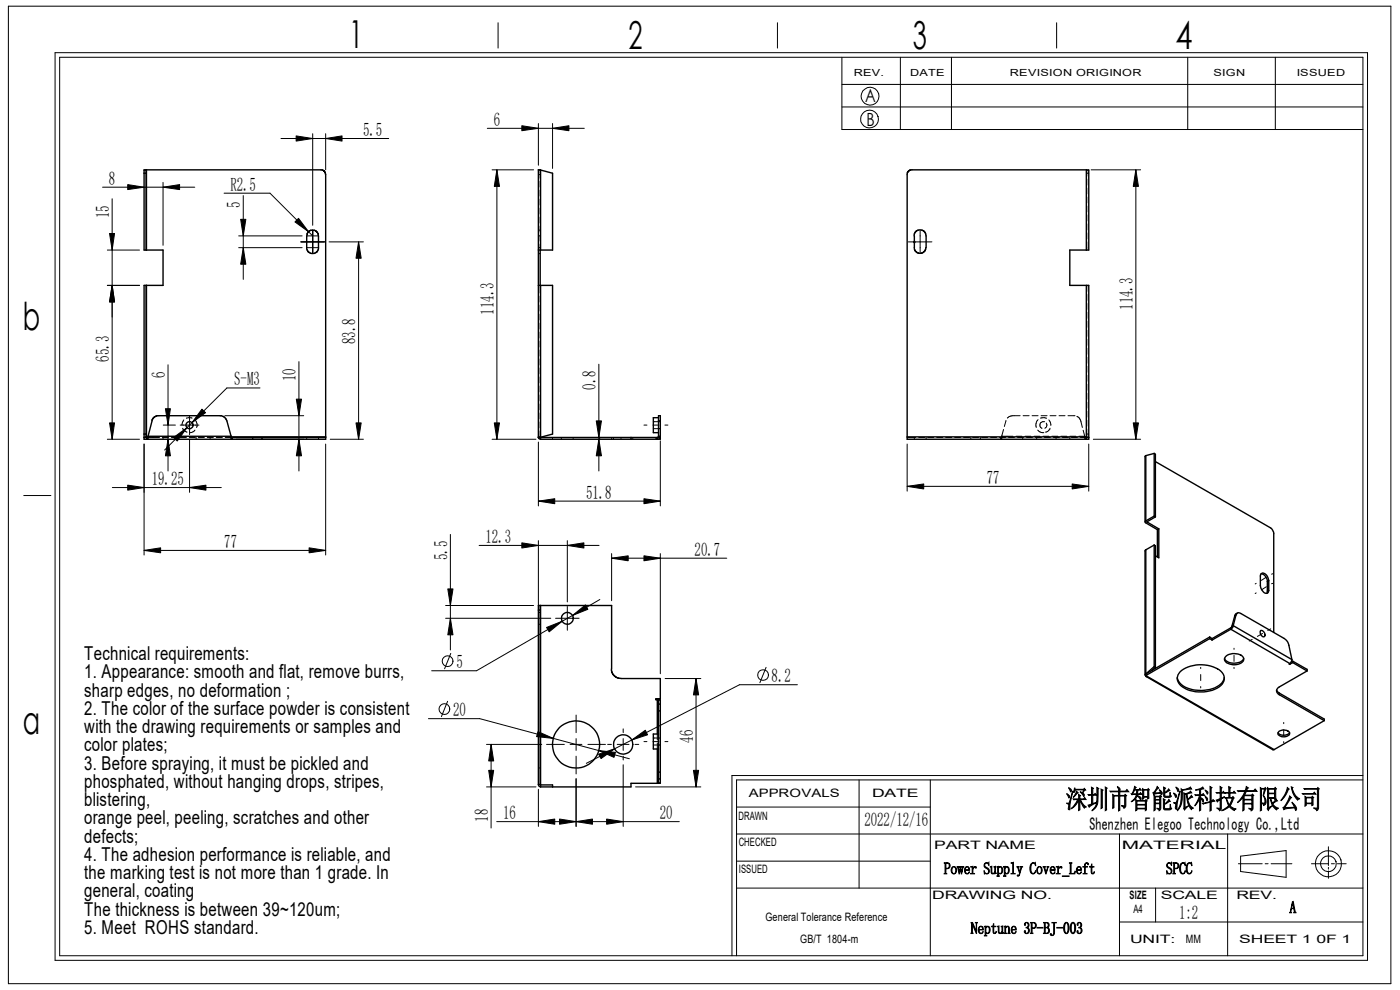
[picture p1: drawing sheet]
<svg xmlns="http://www.w3.org/2000/svg" width="297mm" height="210mm" viewBox="0 0 297 210" stroke-linecap="round" stroke-linejoin="round" font-family="sans-serif">
<g fill="none" stroke="#000" stroke-width=".21">
<path d="M1.8 1.3h293.3v207.4h-293.3zM11.7 11.2h278.4v192.5h-278.4zM12.7 12.1h276.4v190.6h-276.4zM105.7 4.8v5.4M164.9 4.8v5.4M178.6 17.9h110.5M178.6 12.1v15.4h110.5M191 12.1v15.4M201.8 12.1v15.4M224.2 4.8v5.4M252 12.1v15.4M270.6 12.1v15.4"/>
<path d="M21.8 39.7h19.5M27.1 39.2l3.5 .5-3.5 .5zM34.6 39.7l3.5-.5v1zM34.6 38.7v13.3M59.6 29.4h22.9M62.8 28.8l3.5 .6-3.5 .5zM66.3 28.4v19.4M69.1 29.4l3.5-.6v1.1zM69.1 28.4v7.6M103.4 27.2h20.6M104.4 36h8.8M105.4 36l.6 3.5h-1.1z"/>
<path d="M105.4 36v57.2M110.7 26.7l3.5 .5-3.5 .5zM114.2 26.2v8.9M114.2 37h.4M114.6 36v1.8M114.6 38.4v1.3M117.2 27.2l3.5-.5v1zM117.2 26.2v9.5M178.6 22.7h110.5M230.5 38v1.2M230.5 39.9v1.2M230.5 36.7h.5"/>
<path d="M231 36.1h-.5v1.2M231.5 36h10.5M241 36l.5 3.5h-1.1zM241 36v57.2M22.8 53h6.8M23.2 49.5h1.1l-.5 3.5zM23.8 42.2v51M47.5 41h9.8l9 9M50.6 52.5h13.5M50.6 50h13.5M51.1 46.5h1.1l-.6 3.5zM51.6 52.5l.6 3.5h-1.1z"/>
<path d="M51.6 41.5v17.8M62.6 47.1l.7-.8 2.1 2.8zM63.8 51.3h5M65.1 52.5h2.5M65.1 50h2.5M66.3 48.8v5M69.8 51.3h7.3M76.1 51.3l.5 3.5h-1.1zM76.1 51.3v41.9M114.2 52.5h.4M114.2 50h.4M114.2 53.8h.4"/>
<path d="M114.2 48.8h.4M114.6 40.3v1.3M114.6 42.2v1.3M114.6 44.2v1.2M114.6 46.1v1.2M114.6 48v1.2M114.6 49.9v1.2M114.6 51.8v1.2M192.7 51.3h5M193.8 51.2l.3 .3M194 51.2v.3M194.1 51.2l-.3 .3"/>
<path d="M195.2 48.8v5M230.5 41.8v1.3M230.5 43.7v1.3M230.5 45.6v1.3M230.5 47.5v1.3M230.5 49.4v1.3M230.5 51.3v1.7M22.8 60.5h6.8M23.8 60.5l.5 3.6h-1.1zM35.6 77.4v22.5M63.4 76.7v23.2M114.6 60.5v1.7"/>
<path d="M114.6 62.8v1.3M114.6 64.7v1.3M114.6 66.6v1.3M114.6 68.5v1.3M114.6 70.4v1.3M114.6 72.3v1.3M114.6 74.3v1.2M114.6 76.2v1.2M114.6 78.1v1.2M114.6 80v1.2M127 77.3v22.6M230.5 60.5v1.3"/>
<path d="M230.5 62.4v1.3M230.5 64.3v1.3M230.5 66.3v1.2M230.5 68.2v1.2M230.5 70.1v1.2M230.5 72v1.2M230.5 73.9v1.2M230.5 75.8v1.2M230.5 77.7v1.3M230.5 79.6v1.3M22.8 93.2h6.8M23.2 89.7h1.1l-.5 3.5z"/>
<path d="M30.6 94.2v23.5M31.1 92.8v.4M31.3 92.8h2.5M31.4 92.7h2.4M34.4 92.7h1.3M34.5 92.8h1.2M34.6 92.8v.4M34.6 90.2h2.6M35.1 86.7h1.1l-.6 3.5zM35.6 93.2l.6 3.5h-1.1zM36.3 92.7h1.3M36.4 92.8h1.2"/>
<path d="M36.8 92.8l2.9-2.1-2.1 2.9zM37.5 92.8v.4M38.2 92.7h1.3M38.2 90.2h4M38.3 92.8h1.2M38.7 90.8l.3 .5 .7 .4M39 89.1l-.4 1.1M39.5 88.7h1.3M40.1 92.7h1.3M40.2 92.8h1.2M40.2 88.2v4M40.2 93.2v11.2"/>
<path d="M41.3 89l.5 .8-.1 .9M41.4 91.2l-.5 .4-.6 .2M41.6 92.8v.4M42 92.7h1.3M42.1 92.8h1.2M42.8 86.8l.8 .7-2.9 2.2zM43.9 92.7h1.3M44 92.8h1.3M44.6 92.8v.4M45.8 92.7h1.3M45.9 92.8h1.3M47.7 88.2h16.7"/>
<path d="M47.8 92.7h1.2M47.8 92.8h1.3M50.1 93.2h14.3M55.2 82.3h-7.1l-13.2 13.2M62.9 84.7h1.1l-.6 3.5zM63.4 93.2l.6 3.5h-1.1zM65.1 92.8v.4M67.6 92.8v.4M69.1 94.2v23.5M70.1 93.2h7M75.5 89.7h1.1l-.5 3.5zM104.4 93.2h9.3"/>
<path d="M104.9 89.7h1.1l-.6 3.5zM114.2 93.8v13.5M114.6 92.7h-.4v.1M114.6 81.9v1.2M114.6 83.8v1.2M114.6 85.7v1.3M114.6 87.6v1.3M114.6 89.5v1.3M114.6 91.4v1.4M114.6 92.7v.1M117.2 92.8v.4M119.1 92.8v.4"/>
<path d="M121.6 92.8v.4M126.5 89.3h1.1l-.6 3.5zM127 93.2l.6 3.5h-1.1zM127.2 92.8v.4M129.8 92.8v.4M130.1 92.8v.4M131.7 92.8v.4M134.2 92.8v.4M136.6 90.2h.6M138.5 90.2h1.3M138.6 90.9h1.5M138.6 89.5h1.5"/>
<path d="M139.1 92.8v.4M139.2 92.8v.4M139.4 92.8h.6M140.1 93.5v13.8M141.1 90.2h.6M192.4 92.8h1.9M192.4 94.2v10M194 92.8v.4M194.9 92.8h1.3M196.5 92.8v.4M196.8 92.8h1.3M198.7 92.8h1.3"/>
<path d="M200.6 92.8h1.3M202.5 92.8h1.3M204.4 92.8h1.3M206 92.8v.4M206.3 92.8h1.3M208 92.8v.4M208.2 92.8h1.3M210.1 92.8h1.3M212 92.8h1.3M212.3 92.8v.4M212.5 92.7v.5M212.5 92.5v.6"/>
<path d="M212.5 92.5h2.4M212.9 91.1l-.4 1.4M213.4 89.2v.1M213.4 89.3l-.3 1.2M214 92.8h1.2M215.5 92.5h1.3M215.9 92.8h1.2M216.4 88.2h-1.8l-.9 .4M217 92.8v.4M217 88.2h1.3M217.4 92.5h1.3M217.8 92.8h1.2"/>
<path d="M218.9 88.2h1.3M219.3 92.5h1.3M219.7 92.8h1.2M219.9 92.8v.4M220.1 91.2l.5 .4 .6 .2M220.2 89l-.4 .8v.9M220.7 88.7l.9-.1 .4 .1M220.9 88.2h1.2M221.2 91.8h.1M221.2 92.5h1.3M221.4 89.5h.1M221.4 89.5l-.7 .2-.1 .5a.61 .61 0 0 0 .5 .6"/>
<path d="M221.6 92.8h1.2M222 89.7v.1a.72 .72 0 0 1-.3 1M222.5 89.1l.3 .6 .1 .6M222.8 90.8l-.6 .7-.4 .2M222.8 88.2h1.2M223.1 92.5h1.3M223.5 92.8h1.2M224 92.8v.4M224.7 88.2h1.2M225 92.5h1.3M225.4 92.8h1.3M226.6 88.2h1.2"/>
<path d="M226.9 92.5h1.3M226.9 92.8v.4M227.3 92.8h1.3M227.8 88.2h.1M228.5 88.3l.7 .8 .4 1.6M228.9 92.5h1.2M229.2 92.8h1.3M229.8 91.3l.3 1.2M230.1 92.5l.1 .7M230.1 92.5l.1 .6M230.5 91v1.8h.5M230.5 81.5v1.3"/>
<path d="M230.5 83.4v1.3M230.5 85.3v1.3M230.5 87.2v1.3M230.5 89.1v1.3M230.5 92.1h.5M231 94.2v10M231.9 93.2h10.1M240.4 89.7h1.1l-.5 3.5zM5 105.1h5.8M23.8 103.4h23.1M27.1 102.9l3.5 .5-3.5 .6zM30.6 116.8l3.5-.6v1.1z"/>
<path d="M30.6 116.8h38.5M40.2 103.4l3.5-.5v1.1zM65.6 116.2l3.5 .6-3.5 .5zM95.5 113.4v24.5M101.6 115.7h25.5M110.7 115.1l3.5 .6-3.5 .5zM114.2 106.3l3.5-.5v1zM114.2 114.7v13.7M114.2 106.3h25.9M120.4 115.7l3.5-.6v1.1zM120.4 114.7v13M129.8 118.4l3.5-.5v1.1z"/>
<path d="M129.8 117.4v10M129.8 118.4h24.4M136.6 105.8l3.5 .5-3.5 .5zM136.6 117.9l3.5 .5-3.5 .6zM140.1 117.4v25.5M192.4 103.2l3.6-.5v1zM192.4 103.2h38.6M227.5 102.7l3.5 .5-3.5 .5zM94.5 131.1h22.3M94.5 128.4h18.7M95 124.9h1.1l-.6 3.5zM95.5 131.1l.6 3.6h-1.1z"/>
<path d="M95.6 138.6l-1.3 3.3M114.2 129.9h.4M114.2 132.4h.4M116 133.1l3.3-1.3-2.8 2.2zM117.9 131.1h5M120.4 128.7v5M121.5 130.6l2.7-2.3 .5 .9zM127.3 127.2l-26.2 15.1h-9.5M261.8 137.5v.3M261.8 139v1.3M265.6 135.6l-.6 .4M266.5 123.7l-.2 .2"/>
<path d="M266.5 125.8l-.2 .1M267.8 134.4l-1.1 .6M268.6 122.4l-1 .7M268.6 124.5l-1 .6M269.6 133.4l-.7 .3M270 121.7l-.3 .1M270 123.7l-.3 .1M90.9 152.4h10.9l31.7 8.6M95 148.8l-1.4 3.2M103.2 157.9h11.7M104.2 157.9l.5 3.5h-1zM104.2 157.9v17.7"/>
<path d="M114.1 155.2l3.3 1.4-3.6-.3zM116 157.9h3.7M120.9 157.9h2.5M122.2 151.7v3.7M122.2 156.7v2.5M124.7 157.9h3.7M127 160l3.4-1.2-2.9 2.1zM127 159.2l3.6 .4-.3 1.1zM128.9 157.9h.8M130.9 157.9h2.5M132.2 154.6v.8M132.2 156.7v2.5"/>
<path d="M134 157l2.9-2.1 .5 1zM134.7 157.9h.8M136.6 157.3h.6M138.5 157.3h1.3M138.6 158h1.5M138.6 156.5h1.5M139.4 155.7v1.3M139.4 157.6v1.3M141.1 157.3h.6M141.1 143.9h7.6M147.7 143.9l.5 3.5h-1.1zM147.7 143.9v23"/>
<path d="M162.5 141.6l-1.3 3.2M169.2 145.2h-12.3l-32.5 16.7M254.7 141.6v.2M254.7 143.1v1.3M254.7 145.6v.3M261.8 141.6v.2M272.3 153.2v.3M272.3 154.8v1.2M272.3 157.3v.3M103.2 166.9h10.5M103.7 163.4h1l-.5 3.5zM105.4 174.3h38.7"/>
<path d="M114.2 174.3l3.5-.6v1.1zM114.2 167.4v7.9M114.2 162.9h.4M118.7 173.7l3.5 .6-3.5 .5zM122.2 174.3l3.5-.6v1.1zM122.2 160.4v3.8M122.2 165.2v10.1M128.7 173.7l3.5 .6-3.5 .5zM132.2 160.4v.8M132.2 162.2v13.1M134.8 166.9h13.9M147.1 163.4h1.1l-.5 3.5z"/>
<path d="M156.3 171.2h41.1M156.3 176.9h132.8M182.2 165.4v23M197.4 165.4v37.3M237.5 176.9v25.8M260.4 176.9v25.8M281.8 179.6v4M289.1 165.4h-132.8v37.3M289.1 164.5h-133.8v38.2M156.3 182.7h41.1M156.3 188.4h132.8M237.5 195.6h51.6"/>
<path d="M245.2 188.4v7.2M262.7 183.2h5.1M263.2 181.6l9.6-1.2v5.7l-9.6-1.2zM268.4 183.2h.6M269.7 183.2h4.4M278.2 183.2h3.6M281.8 184v.4M281.8 184.7v1.6M282.4 183.2h.7M283.7 183.2h1.9"/>
<circle cx="184.5" cy="25.3" r="1.89"/>
<circle cx="184.6" cy="20.4" r="1.88"/>
<circle cx="94.3" cy="150.4" r="1.14"/>
<circle cx="95" cy="140.2" r="1.14"/>
<circle cx="161.9" cy="143.2" r="1.14"/>
<circle cx="281.8" cy="183.2" r="1.68"/>
<circle cx="281.8" cy="183.2" r="2.78"/>
</g>
<g fill="none" stroke="#000" stroke-width=".3">
<path d="M30.6 36.1v16.9h.4M30.6 36.7h.4M30.6 36.1h.4M31 36.1v16.9M31.1 36l-.5 .1M31.1 36l-.1 .1M31.1 36h37.2l.6 .4 .2 .6v55.7M31.1 36v17M114.2 36l.5 .1M114.2 36h.4M114.2 36v56.8M114.7 36.1l2.5 .6v16.3h-2.5"/>
<path d="M114.7 36.1v16.9M230.5 36l.5 .1v16.9h-.5M230.5 36h-37.3l-.6 .4-.2 .3v56M230.5 36v17M31 53h.1M31.1 53h3.5v7.5h-3.5M65.1 50v3l.2 .3 .6 .4h.9l.5-.4 .3-.5-.1-3.2-.5-.6-1-.2-.7 .5-.2 .7M114.2 53h.5M114.6 53v7.5M194.3 49.1l.6-.3h.6l.6 .3 .3 .6v3.1l-.3 .5-.6 .4-1-.1-.5-.8-.1-3.1zM230.5 53h-3.6v7.5h3.6M31 60.5h.1"/>
<path d="M31 60.5h-.4v32.7h18.5M31 60.5v32.3M31.1 60.5v32.2M114.2 60.5h.5M114.7 60.5v32.7h25.4l-.1-.4M114.7 60.5h2.5v31.6l-2.5 .7M230.5 60.5h.5v32.7h-38.6v-.5M230.5 60.5v32.3M30.6 92.8h.7M30.6 92.1h.4M30.6 92.8h.4M31.1 92.7l-.1 .1"/>
<path d="M31.1 92.7h.3M31.4 92.5l-.1 .7v-.4M31.4 92.5l-.1 .3M31.4 92.5h17.6M32.2 89.2l.6-.8 .5-.2h13.6l.8 .4 .4 .6 .9 3.3M32.3 89.3l-.9 3.2M49 92.5l.1 .7M49 92.5l.1 .3M49 92.7h20.1M49.1 92.8h.2M49.1 93.2h.2M49.1 92.8v.4"/>
<path d="M49.3 93.2h4.3M49.3 92.8v.4M49.3 92.8h4.3M53.6 92.8h2M53.6 93.2h2M53.6 92.8v.4M55.6 92.8h13.5M55.6 92.8v.4M69.1 92.7v.1M69.1 92.8v.4h-13.5M114.2 92.8l.1 .2 .4 .1M114.2 92.8h.4"/>
<path d="M114.6 92.8h24.8M114.7 92.8h-.5M133.9 92.8v.4M139.7 92.5l-.3 .3M139.7 89.3v-1.1h.4v1.1M139.7 88.6h-1.1v3.2h1.1M139.7 92.5h.4M139.7 89.3h.4M139.7 89.3v3.2M140.1 92.5a.59 .59 0 0 1-.7 .7v-.4M140.1 89.3v3.2M192.4 92.7h38.1"/>
<path d="M230.5 92.8v.4M230.5 92.8h.5M231 92.8h-.5M242.9 96.8v13.9M243.1 96.6l-.2 .3M243.1 96.6v13.9M244.9 96.2v13.3M244.9 96.2l.2 .2v13.2M244.9 96.2l-1.8 .4M245.1 97.9l24.4 14.1 .4 .4 .3 .6v21.2M243.1 116.6l-.2 .2v26.4M243.1 110.5a.22 .22 0 0 0-.2 .2 .22 .22 0 0 0 .2 .2l2.4 1.5"/>
<path d="M243.1 116.6v26.7M243.4 110.7h.1M243.4 110.7l2.4 1.5M244.9 115.6v25.8M244.9 115.6l-1.8 1M244.9 115.6l.2 .2v25.7M244.9 109.5l-1.8 1M244.9 109.5l.2 .1M245.1 109.6l-1.7 1.1M245.5 112.4v5.8M245.8 112.2v6.1l-.7-.4M245.8 112.2l-.3 .2"/>
<path d="M114.2 129.4v37M114.2 129.4h.4M114.6 128.4h-.4v1M114.6 128.4v1M114.6 128.4h.1M114.6 129.4v37M114.7 128.4h15.1l-.1 13.9 .2 .5 .6 .7 .8 .4h8.8v4.3h-1v.2h.3M114.7 128.4v38.5M256.6 135.5l-13.5 7.8M256.6 135.5l.5 .3M256.6 135.1v.4M256.6 135.1l-13.5 7.9"/>
<path d="M256.6 135.1l.5 .4M257.1 135.5v.3M259.8 139.7a2.45 2.45 0 0 0 3.3 .8l.5-.4 .2-.4M260 139.3a2.72 2.72 0 0 1 3.8 .3 1.35 1.35 0 0 1-1.5 1.4 2.4 2.4 0 0 1-2.5-1zM261.1 133.5l-4 2.3M261.1 133.5l12.5 7.3M261.1 133.2v.3M261.1 133.2l-4 2.3M261.3 132.9l-.2 .3M261.6 132.7l-.1 .5-.4 .3M261.6 132.7l-.3 .2M261.6 132.7l12.5 7.2"/>
<path d="M262 130.6l-.7 2.3M262.2 130.4a.62 .62 0 0 1 1-.3l9.2 5.3a2.12 2.12 0 0 1 1 1.5l.7 3M262.2 130.4l-.2 .2M262.2 130.4l-.6 2.3M262.5 130l-.3 .2-.2 .4M267.5 133.7a.84 .84 0 0 1 .7 .5 .84 .84 0 0 1-.1 .9 .89 .89 0 0 1-.6-1.4zM267.5 121.7a1.64 1.64 0 0 1 1.4 1.7M268.9 125.4l-.2 .5M268.9 123.4v2M269.2 123.2a1.45 1.45 0 0 0-1.5-1.6l-.3 .6v2a1.73 1.73 0 0 0 1.3 1.7l.3-.2 .2-.4M269.2 123.2v2.1M269.2 125.3l-.3 .1"/>
<path d="M269.2 123.2l-.3 .2M274.1 139.9l-.5 .9M139.4 148.4l.7 .1M139.4 148.4l.3 .1M139.4 148.4v7.3M139.4 158.9v7.3M139.7 149.4v1.4M139.7 155.7h-1.1v3.2h1.1M139.7 148.5v.9M139.7 150.8v13M139.7 150.8h.4M139.7 149.4h.4"/>
<path d="M139.7 148.5h.4M140.1 149.4v1.4M140.1 148.5v.9M140.1 150.8v13M243.1 143l-.2 .2 .2 .2M243.1 143.4l.1 .2 .2-.1M243.1 143.3l.3 .2M243.1 143h.1M243.1 143.4h.1M243.2 143.5l26.8 15.5h.3M243.2 143.3l-.1 .1M243.4 143.5l26.9 15.5"/>
<path d="M244.9 141.4l.2 .1M244.9 141.4l-1.8 1.6M245.1 141.5l-.8 .7M249.8 143.7a3.6 3.6 0 0 0 3.2 2.6 6.8 6.8 0 0 0 6.2-1.5l.5-1.1M250.4 142.5a7.2 7.2 0 0 1 8.6-.1 2.11 2.11 0 0 1-.9 3.6 7.4 7.4 0 0 1-7.8-.8 1.85 1.85 0 0 1 .1-2.7zM270.8 146.4l.6 .6M271.1 155.4a1.58 1.58 0 0 0 2.5 0M271.3 155.2a1.62 1.62 0 0 1 2.3 .3 1.37 1.37 0 0 1-2 .6l-.2-.1a.48 .48 0 0 1-.1-.8zM271.4 147.4l9.5 5.5M271.4 147v.4M271.4 147l9.5 5.5v.4M273.6 140.8h-.1l.1 .1"/>
<path d="M273.6 140.8v.1M274.2 140.5l-.6 .4M274.2 140.5l3.1 1.8M274.2 140.3l3.1 1.7v.3M274.2 140.3v.2M274.2 140.3l-.3 .1M277.3 142.3l-5.9 3.4a.87 .87 0 0 0-.6 .8 .87 .87 0 0 0 .6 .9M280.9 152.9l-10.6 6.1M114.2 166.4l.1 .4 .4 .1M114.2 166.4h.4M114.6 166.4l2.6 .1v.4M114.6 166.4h.1"/>
<path d="M139.4 166.2h-5.5v.7h-19.2M139.7 163.8v1.4M139.7 166.1l-.3 .1M139.7 165.2v.9M139.7 163.8h.4M139.7 165.2h.4M139.7 166.1h.4M140.1 163.8v1.4M140.1 166.1l-.7 .1M140.1 165.2v.9"/>
<circle cx="40.2" cy="90.2" r=".75"/>
<circle cx="120.3" cy="131.2" r="1.24"/>
<circle cx="122.2" cy="157.9" r="5"/>
<circle cx="132.2" cy="157.9" r="2.04"/>
</g>
<g fill="#000">
<path d="M27.1 39.2l3.5 .5-3.5 .5zM34.6 39.7l3.5-.5v1zM62.8 28.8l3.5 .6-3.5 .5zM69.1 29.4l3.5-.6v1.1zM105.4 36l.6 3.5h-1.1zM110.7 26.7l3.5 .5-3.5 .5zM117.2 27.2l3.5-.5v1zM241 36l.5 3.5h-1.1zM23.2 49.5h1.1l-.5 3.5zM51.1 46.5h1.1l-.6 3.5zM51.6 52.5l.6 3.5h-1.1zM62.6 47.1l.7-.8 2.1 2.8z"/>
<path d="M76.1 51.3l.5 3.5h-1.1zM23.8 60.5l.5 3.6h-1.1zM23.2 89.7h1.1l-.5 3.5zM35.1 86.7h1.1l-.6 3.5zM35.6 93.2l.6 3.5h-1.1zM36.8 92.8l2.9-2.1-2.1 2.9zM42.8 86.8l.8 .7-2.9 2.2zM63.4 93.2l.6 3.5h-1.1zM62.9 84.7h1.1l-.6 3.5zM75.5 89.7h1.1l-.5 3.5zM104.9 89.7h1.1l-.6 3.5zM127 93.2l.6 3.5h-1.1z"/>
<path d="M126.5 89.3h1.1l-.6 3.5zM240.4 89.7h1.1l-.5 3.5zM30.6 116.8l3.5-.6v1.1zM27.1 102.9l3.5 .5-3.5 .6zM40.2 103.4l3.5-.5v1.1zM65.6 116.2l3.5 .6-3.5 .5zM114.2 106.3l3.5-.5v1zM110.7 115.1l3.5 .6-3.5 .5zM120.4 115.7l3.5-.6v1.1zM129.8 118.4l3.5-.5v1.1zM136.6 105.8l3.5 .5-3.5 .5zM136.6 117.9l3.5 .5-3.5 .6z"/>
<path d="M192.4 103.2l3.6-.5v1zM227.5 102.7l3.5 .5-3.5 .5zM95 124.9h1.1l-.6 3.5zM95.5 131.1l.6 3.6h-1.1zM116 133.1l3.3-1.3-2.8 2.2zM121.5 130.6l2.7-2.3 .5 .9zM104.2 157.9l.5 3.5h-1zM114.1 155.2l3.3 1.4-3.6-.3zM127 159.2l3.6 .4-.3 1.1zM127 160l3.4-1.2-2.9 2.1zM134 157l2.9-2.1 .5 1zM147.7 143.9l.5 3.5h-1.1z"/>
<path d="M103.7 163.4h1l-.5 3.5zM114.2 174.3l3.5-.6v1.1zM122.2 174.3l3.5-.6v1.1zM118.7 173.7l3.5 .6-3.5 .5zM128.7 173.7l3.5 .6-3.5 .5zM147.1 163.4h1.1l-.5 3.5z"/>
</g>
<g font-size="8.2">
<text x="74.1" y="10.2">1</text>
<text x="133.3" y="10.4">2</text>
<text x="193.7" y="10.5">3</text>
<text x="249.4" y="10.5">4</text>
<text x="4.8" y="70">b</text>
<text x="4.9" y="155.7">a</text>
</g>
<text font-size="5.6" x="226.1" y="171.4">深圳市智能派科技有限公司</text>
<g font-size="4.1">
<text x="17.9" y="140">Technical requirements:</text>
<text x="17.9" y="143.8">1. Appearance: smooth and flat, remove burrs,</text>
<text x="17.9" y="147.7">sharp edges, no deformation ;</text>
<text x="17.9" y="151.6">2. The color of the surface powder is consistent</text>
<text x="17.9" y="155.5">with the drawing requirements or samples and</text>
<text x="17.9" y="159.3">color plates;</text>
<text x="17.9" y="163.2">3. Before spraying, it must be pickled and</text>
<text x="17.9" y="167.1">phosphated, without hanging drops, stripes,</text>
<text x="17.9" y="171">blistering,</text>
<text x="17.9" y="174.8">orange peel, peeling, scratches and other</text>
<text x="17.9" y="178.7">defects;</text>
<text x="17.9" y="182.6">4. The adhesion performance is reliable, and</text>
<text x="17.9" y="186.5">the marking test is not more than 1 grade. In</text>
<text x="17.9" y="190.3">general, coating</text>
<text x="17.9" y="194.2">The thickness is between 39~120um;</text>
<text x="17.9" y="198.1">5. Meet ROHS standard.</text>
</g>
<g font-size="4">
<text x="77" y="28.8">5.5</text>
<text x="104.7" y="26.7">6</text>
<text x="23.1" y="39.2">8</text>
<text x="48.9" y="40.4">R2.5</text>
<text x="23.2" y="46.3" transform="rotate(-90 23.2 46.3)">15</text>
<text x="51" y="44.2" transform="rotate(-90 51 44.2)">5</text>
<text x="240.3" y="65.7" transform="rotate(-90 240.3 65.7)">114.3</text>
<text x="104.8" y="66.7" transform="rotate(-90 104.8 66.7)">114.3</text>
<text x="23.2" y="76.7" transform="rotate(-90 23.2 76.7)">65.3</text>
<text x="75.4" y="73" transform="rotate(-90 75.4 73)">83.8</text>
<text x="35" y="80.1" transform="rotate(-90 35 80.1)">6</text>
<text x="49.7" y="81.7">S-M3</text>
<text x="62.8" y="80.8" transform="rotate(-90 62.8 80.8)">10</text>
<text x="126.4" y="82.7" transform="rotate(-90 126.4 82.7)">0.8</text>
<text x="32.2" y="102.9">19.25</text>
<text x="124.3" y="105.7">51.8</text>
<text x="209.3" y="102.6">77</text>
<text x="47.6" y="116.2">77</text>
<text x="94.9" y="118.8" transform="rotate(-90 94.9 118.8)">5.5</text>
<text x="103" y="115.1">12.3</text>
<text x="147.4" y="117.9">20.7</text>
<text x="96.8" y="141.7">5</text>
<text x="163.7" y="144.7">8.2</text>
<text x="96.1" y="151.9">20</text>
<text x="147" y="157.6" transform="rotate(-90 147 157.6)">46</text>
<text x="106.7" y="173.7">16</text>
<text x="140" y="173.7">20</text>
<text x="103.5" y="174.3" transform="rotate(-90 103.5 174.3)">18</text>
<text x="183.4" y="175.3">2022/12/16</text>
<text x="250.1" y="194.9">1:2</text>
</g>
<g font-size="3.9">
<text x="183.6" y="21.6">A</text>
<text x="183.8" y="26.6">B</text>
<text x="231.1" y="176">Shenzhen Elegoo Technology Co.,Ltd</text>
</g>
<g font-size="3.5">
<text x="200.2" y="185.4">Power Supply Cover_Left</text>
<text x="247.4" y="185.4">SPCC</text>
<text x="273.6" y="193.7">A</text>
<text x="206" y="198.1">Neptune 3P-BJ-003</text>
</g>
<g font-size="2.5">
<text x="156.7" y="173.9">DRAWN</text>
<text x="158.8" y="169.2">APPROVALS</text>
<text x="185" y="169.2">DATE</text>
<text x="156.7" y="179.4">CHECKED</text>
<text x="156.8" y="185.1">ISSUED</text>
<text x="198.2" y="180.1">PART NAME</text>
<text x="238" y="180.1">MATERIAL</text>
<text x="197.7" y="190.7">DRAWING NO.</text>
<text x="239.6" y="190.7">SIZE</text>
<text x="246.3" y="190.7">SCALE</text>
<text x="262.3" y="190.7">REV.</text>
<text x="162.4" y="195.3">General Tolerance Reference</text>
<text x="240.5" y="193.8">A4</text>
<text x="169.8" y="199.9">GB/T 1804-m</text>
<text x="239.7" y="199.9">UNIT:</text>
<text x="251.5" y="199.9">MM</text>
<text x="262.9" y="199.9">SHEET 1</text>
<text x="279.3" y="199.9">0F 1</text>
</g>
<g font-size="2.1">
<text x="181.1" y="16.1">REV.</text>
<text x="193.1" y="16.1">DATE</text>
<text x="214.2" y="16.1">REVISION ORIGINOR</text>
<text x="257.4" y="16.1">SIGN</text>
<text x="275.1" y="16.1">ISSUED</text>
</g>
</svg>
